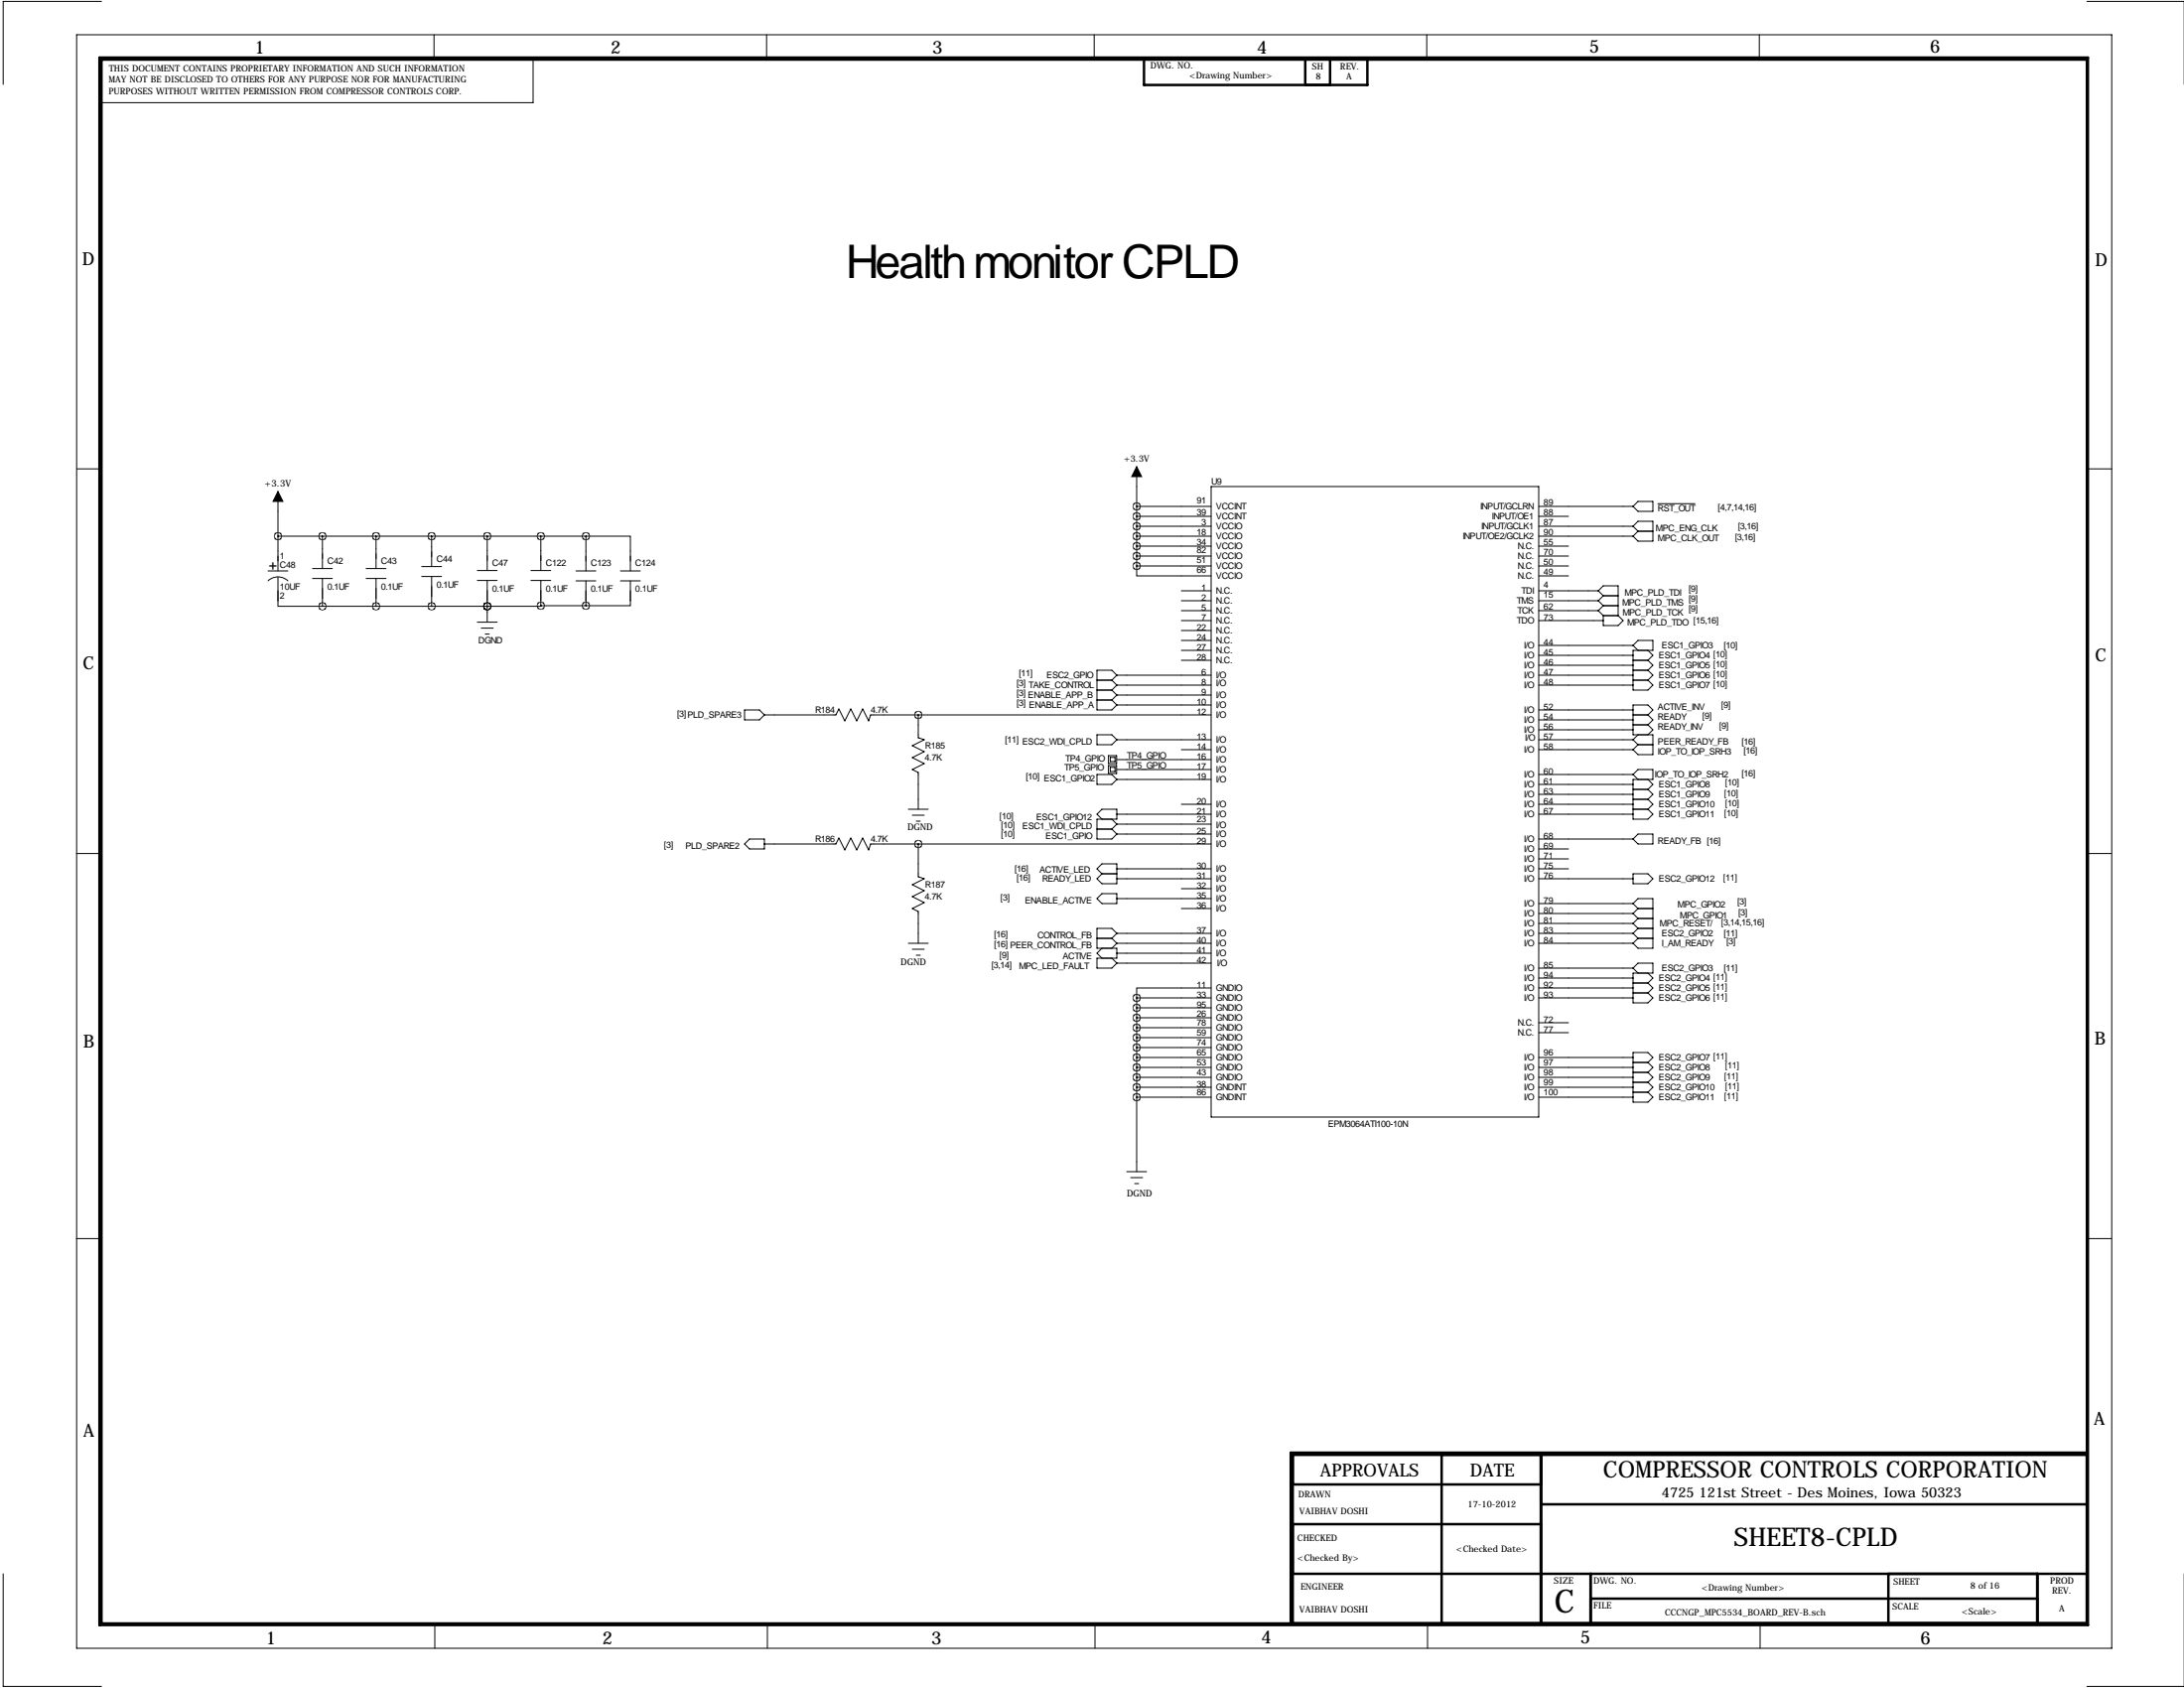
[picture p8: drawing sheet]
<svg xmlns="http://www.w3.org/2000/svg" width="559mm" height="432mm" viewBox="0 0 559 432" stroke-linecap="round" stroke-linejoin="round" font-family="sans-serif">
<g fill="none" stroke="#000" stroke-width=".25">
<path d="M19.6 8.9h520.7v412.7h-520.7zM26 .4h-25.2v21.2M111 8.9v6.3M143.6 15.2h-7.2v11.1h-110.8M196.1 8.9v6.3M280 8.9v6.3M365 8.9v6.3M450.1 8.9v6.3M534 .4h24.8M19.7 119.9h6.4M290.8 119.4v25.4M533.9 119.9h6.4"/>
<path d="M71.1 137.2h78.8M71.1 125.7v20.3M82.5 137.2v8.2M96.2 137.2v8.2M110.4 137.2v7.7M124.7 137.2v8.7M138.4 137.2v8.7M149.9 137.2h11.4v8.8M149.9 137.2v8.8M290.8 134.6h19.1M290.8 137.2h19.1M290.8 139.7h19.1"/>
<path d="M290.8 132.1h19.1M290.8 129.5h19.1M309.9 124.5h83.8v161.3h-83.8zM393.7 134.6h24.1M393.7 137.2h24.1M393.7 139.7h7.6M393.7 132.1h7.6M393.7 129.5h24.1M417.8 134.6l1.3-1.3h3.8v5.1h-3.8l-1.3-1.2M417.8 134.6l1.3 1.3M419.1 128.3h3.8v2.5h-3.8l-1.3-1.3zM419.1 135.9h3.8"/>
<path d="M419.1 135.9l-1.3 1.3M424.2 128.8h9.5M68.6 146h5.1M68.6 148.6a3.7 3.7 0 0 1 5.1 0M71.1 147.6v7.5h11.4M80 145.4h5M80 148h5M82.5 148v7.1M82.5 155.1h42.2M93.7 145.4h5.1M93.7 148h5.1M96.2 148v7.1"/>
<path d="M107.9 144.9h5.1M107.9 147.5h5.1M110.4 147.5v7.6M122.1 145.9h5.1M122.1 148.5h5.1M122.1 159.2h5.1M124.7 155.1h.1M124.7 148.5v10.7M135.8 145.9h5.1M135.8 148.5h5.1M138.4 154.9v.2h-13.7M138.4 148.5v6.4"/>
<path d="M138.4 154.9h11.5M147.4 146h5.1M147.4 148.6h5.1M149.9 148.6v6.3M158.7 146h5.1M158.7 148.6h5.1M161.3 148.6v6.3h-11.4M290.8 144.8v2.5h19.1M290.8 144.8h19.1M290.8 142.2h19.1M302.3 151.1h7.6M302.3 153.7h7.6"/>
<path d="M302.3 156.2h7.6M302.3 158.8h7.6M393.7 151.1h15.2M393.7 153.7h15.2M393.7 156.2h15.2M393.7 158.8h16.5M393.7 147.3h7.6M393.7 144.8h7.6M393.7 142.2h7.6M408.9 151.1l1.3 1.3M408.9 151.1l1.3-1.2h3.8v7.6M408.9 153.7l1.3 1.2"/>
<path d="M408.9 156.2l1.3 1.3M410.2 152.4h3.8M410.2 154.9h3.8M410.2 152.4l-1.3 1.3M410.2 157.5h3.8M410.2 154.9l-1.3 1.3M410.2 157.5v2.5h3.8l1.3-1.2-1.3-1.3M123.1 160.7h3.1M124.2 162.2h1M280.7 176.5h3.8M280.7 174h3.8M280.7 179.1h3.8"/>
<path d="M284.5 174l1.3 1.3M284.5 179.1l1.3 1.2M284.5 176.5l1.3 1.3M285.8 172.7h24.1M285.8 175.3h24.1M285.8 177.8h24.1M285.8 172.7l-1.3-1.3h-3.8v10.2h3.8l1.3-1.3M285.8 175.3l-1.3 1.2M285.8 172.7l-1.3 1.3M285.8 177.8l-1.3 1.3M302.3 161.3h7.6M302.3 163.8h7.6"/>
<path d="M302.3 166.4h7.6M302.3 168.9h7.6M393.7 172.7h24.1M393.7 175.3h24.1M393.7 165.1h24.1M393.7 167.6h24.1M393.7 170.2h24.1M417.8 165.1l1.3-1.3h3.8v2.6h-5.1v10.1h3.8l1.3-1.2-1.3-1.3M417.8 168.9h3.8M417.8 165.1l1.3 1.3M417.8 174h3.8M417.8 171.4h3.8"/>
<path d="M421.6 168.9l1.3 1.3-1.3 1.2M421.6 166.4l1.3 1.2-1.3 1.3M421.6 171.4l1.3 1.3-1.3 1.3M190.5 181.6h3.8l1.3 1.3-1.3 1.2h-3.8zM195.6 182.9h18.3l.7-1.5 1.6 3 1.5-3 1.5 3 1.5-3 1.5 3 .6-1.5h87.1M234.9 182.9v5.8l1.6 .5-3.1 1.6 3.1 1.5-3.1 1.5 3.1 1.5-3.1 1.5 1.5 .8v9.4M280.7 198.1h3.8l1.3 1.3-1.3 1.3h-3.8zM280.7 188h3.8l1.3 1.2-1.3 1.3h-3.8zM285.3 194.8h-1.2v-1h1.2v1.1M285.3 197.4h-1.2v-1.1h1.2v1.1M285.7 195.3h-2.1v-2h2.1v2.1M285.7 197.9h-2.1v-2.1h2.1v2.1"/>
<path d="M285.8 180.3h24.1M285.8 189.2h24.1M285.8 194.3h24.1M285.8 196.8h24.1M285.8 199.4h24.1M302.3 191.8h7.6M393.7 189.2h24.1M393.7 191.8h24.1M393.7 181.6h24.1M393.7 184.1h24.1M393.7 186.7h24.1M393.7 198.1h24.1"/>
<path d="M417.8 182.9h3.8M417.8 198.1l1.3-1.3h3.8v2.6h-5.1v10.1h3.8l1.3-1.2-1.3-1.3M417.8 185.4h3.8M417.8 198.1l1.3 1.3M417.8 189.2l1.3 1.3M419.1 190.5h3.8M419.1 188l-1.3 1.2M419.1 190.5l-1.3 1.3M421.6 182.9l1.3-1.3-1.3-1.3h-3.8v7.7h5.1v5h-3.8l-1.3-1.2M421.6 182.9l1.3 1.2-1.3 1.3M421.6 185.4l1.3 1.3-1.3 1.3M421.6 199.4l1.3 1.3-1.3 1.2"/>
<path d="M19.6 218.3h6.4M191.8 214.6h3.8v2.6h-3.8l-1.3-1.3zM195.6 215.9h18.3l.7-1.5 1.6 3 1.5-3 1.5 3 1.5-3 1.5 3 .6-1.5h87.1M232.4 207h5.1M233.4 208.5h3.1M234.4 210.1h1.1M234.9 215.9v8.4l1.6 .5-3.1 1.5 3.1 1.5-3.1 1.6 3.1 1.5-3.1 1.5 1.5 .8v8.1M280.7 212.1h3.8M281.9 209.5l-1.2-1.2 1.2-1.3h3.9v2.5h-5.1v5.1h3.8l1.3-1.2M284.5 212.1l1.3 1.3M284.5 209.5l1.3 1.3M285.8 208.3h24.1"/>
<path d="M285.8 210.8h24.1M285.8 213.4h24.1M285.8 210.8l-1.3 1.3M302.3 205.7h7.6M393.7 205.7h24.1M393.7 208.3h24.1M393.7 200.7h24.1M393.7 203.2h24.1M393.7 214.6h24.1M393.7 217.2h7.6M393.7 219.7h7.6M417.8 207h3.8"/>
<path d="M417.8 201.9h3.8M417.8 204.5h3.8M419.1 213.4h3.8v2.5h-3.8l-1.3-1.3zM421.6 201.9l1.3 1.3-1.3 1.3M421.6 204.5l1.3 1.2-1.3 1.3M533.8 218.3h6.4M280.7 229.9l1.2-1.3h3.9v2.5h-3.9zM280.7 222.2l1.2-1.2h3.9v5.1h-3.9l-1.2-1.3 1.2-1.3zM281.9 223.5h3.9M285.8 222.2h24.1M285.8 224.8h24.1M285.8 229.9h24.1"/>
<path d="M285.8 238.8h24.1M285.8 238.8l-1.3-1.3h-3.8v5.1h5.1v2.5h-5.1v2.5h3.8l1.3-1.2M285.8 238.8l-1.3 1.2M302.3 227.3h7.6M302.3 232.4h7.6M393.7 222.2h7.6M393.7 224.8h24.1M393.7 238.8h24.1M393.7 231.1h24.1M393.7 233.7h24.1M393.7 236.2h24.1M417.8 231.1l1.3-1.2h3.8v12.7h-3.8l-1.3-1.3"/>
<path d="M417.8 223.5h3.8l1.3 1.3-1.3 1.3h-3.8zM417.8 236.2l1.3 1.3M417.8 238.8l1.3 1.2M417.8 231.1l1.3 1.3M417.8 233.7l1.3 1.2M419.1 232.4h3.8M419.1 237.5h3.8M419.1 234.9h3.8M419.1 234.9l-1.3 1.3M419.1 237.5l-1.3 1.3M419.1 232.4l-1.3 1.3M232.4 241.3h5.1"/>
<path d="M233.4 242.8h3.1M234.4 244.3h1.1M280.7 240h3.8M281.9 242.6l-1.2 1.2 1.2 1.3M284.5 240l1.3 1.3M284.5 245.1l1.3 1.3M285.8 241.3h24.1M285.8 243.8h24.1M285.8 246.4h24.1M285.8 241.3l-1.3 1.3M290.8 255.3h19.1M290.8 257.8h19.1"/>
<path d="M290.8 255.3v44.4M309.9 252.7h-19.1v2.6M393.7 252.7h24.1M393.7 255.3h24.1M393.7 241.3h24.1M393.7 247.6h24.1M393.7 250.2h24.1M417.8 247.6l1.3-1.2h3.8v2.5h-5.1v7.6h3.8l1.3-1.2-1.3-1.3M417.8 247.6l1.3 1.3M417.8 251.5h3.8M417.8 254h3.8M419.1 240h3.8"/>
<path d="M419.1 240l-1.3 1.3M421.6 251.5l1.3 1.2-1.3 1.3M421.6 248.9l1.3 1.3-1.3 1.3M290.8 260.3h19.1M290.8 278.1h19.1M290.8 275.6h19.1M290.8 273h19.1M290.8 265.4h19.1M290.8 270.5h19.1M290.8 268h19.1M290.8 262.9h19.1M393.7 278.1h24.1"/>
<path d="M393.7 275.6h24.1M393.7 273h24.1M393.7 270.5h24.1M393.7 261.6h7.6M393.7 264.2h7.6M417.8 271.8h3.8M417.8 274.3h3.8M417.8 276.9h3.8M417.8 279.4h3.8M421.6 271.8l1.3-1.3-1.3-1.3h-3.8v12.7h3.8l1.3-1.2-1.3-1.3M421.6 271.8l1.3 1.2-1.3 1.3M421.6 274.3l1.3 1.3-1.3 1.3"/>
<path d="M421.6 276.9l1.3 1.2-1.3 1.3M288.3 299.7h5.1M290.8 280.7h19.1M393.7 280.7h24.1M19.6 316.8h6.4M289.3 301.2h3.1M290.3 302.8h1M533.8 316.8h6.4M.8 402.6v28.8h25.2M111.3 415.3v6.3M196.3 415.3v6.3M280.2 415.3v6.3"/>
<path d="M365.3 415.3v6.3M450.3 415.3v6.3M534 431.4h24.8"/>
</g>
<g fill="none" stroke="#000" stroke-width=".63">
<path d="M25.5 14.7h508.7v401h-508.7zM26 15.2h508v400.1h-508zM292.7 15h57.2v6.7h-57.2zM334 21.7v-6.7h6.3v6.7M330.8 379.7h63.5M368.9 372.1v43.2M394.3 372.1v43.2M534 372.1h-203.2v43.2M534 371.6h-203.7v43.7M330.8 389.9h63.5M394.3 384.8h139.7M330.8 402.6h203.2"/>
<path d="M407 402.6v12.7M407 408.9h114.3M483.2 402.6v12.7M521.3 402.6v12.7"/>
</g>
<path d="M290.8 119.4l1.3 2.5h-2.5zM71.1 125.7l1.3 2.6h-2.6z" fill="#000" stroke="#000" stroke-width=".25"/>
<path d="M290.8 129.5a.07 .07 0 0 0 .1 0 .07 .07 0 0 0-.1 0zM290.8 144.8a.07 .07 0 0 0 .1 0 .07 .07 0 0 0-.1 0zM290.8 142.2a.07 .07 0 0 0 .1 0 .07 .07 0 0 0-.1 0zM290.8 139.7a.07 .07 0 0 0 .1 0 .07 .07 0 0 0-.1 0zM290.8 137.2a.07 .07 0 0 0 .1 0 .07 .07 0 0 0-.1 0zM290.8 134.6a.07 .07 0 0 0 .1 0 .07 .07 0 0 0-.1 0zM290.8 132.1a.07 .07 0 0 0 .1 0 .07 .07 0 0 0-.1 0zM290.8 280.7a.07 .07 0 0 0 .1 0 .07 .07 0 0 0-.1 0zM290.8 278.1a.07 .07 0 0 0 .1 0 .07 .07 0 0 0-.1 0zM290.8 275.6a.07 .07 0 0 0 .1 0 .07 .07 0 0 0-.1 0zM290.8 273a.07 .07 0 0 0 .1 0 .07 .07 0 0 0-.1 0zM290.8 270.5a.07 .07 0 0 0 .1 0 .07 .07 0 0 0-.1 0zM290.8 268a.07 .07 0 0 0 .1 0 .07 .07 0 0 0-.1 0zM290.8 265.4a.07 .07 0 0 0 .1 0 .07 .07 0 0 0-.1 0zM290.8 262.9a.07 .07 0 0 0 .1 0 .07 .07 0 0 0-.1 0zM290.8 260.3a.07 .07 0 0 0 .1 0 .07 .07 0 0 0-.1 0zM290.8 257.8a.07 .07 0 0 0 .1 0 .07 .07 0 0 0-.1 0zM290.8 255.3a.07 .07 0 0 0 .1 0 .07 .07 0 0 0-.1 0zM124.6 155.1a.07 .07 0 0 0 .1 0 .07 .07 0 0 0-.1 0zM110.4 155.1a.07 .07 0 0 0 .1 0 .07 .07 0 0 0-.1 0zM96.1 155.1a.1 .1 0 0 0 .2 0 .1 .1 0 0 0-.2 0zM82.4 155.1a.1 .1 0 0 0 .2 0 .1 .1 0 0 0-.2 0zM124.6 155.1a.07 .07 0 0 0 .1 0 .07 .07 0 0 0-.1 0zM138.3 154.9a.07 .07 0 0 0 .1 0 .07 .07 0 0 0-.1 0zM149.8 154.9a.1 .1 0 0 0 .2 0 .1 .1 0 0 0-.2 0zM149.8 137.2a.1 .1 0 0 0 .2 0 .1 .1 0 0 0-.2 0zM138.3 137.2a.07 .07 0 0 0 .1 0 .07 .07 0 0 0-.1 0zM71.1 137.2a.07 .07 0 0 0 .1 0 .07 .07 0 0 0-.1 0zM82.4 137.2a.1 .1 0 0 0 .2 0 .1 .1 0 0 0-.2 0zM96.1 137.2a.1 .1 0 0 0 .2 0 .1 .1 0 0 0-.2 0zM110.4 137.2a.07 .07 0 0 0 .1 0 .07 .07 0 0 0-.1 0zM124.6 137.2a.07 .07 0 0 0 .1 0 .07 .07 0 0 0-.1 0zM234.9 182.9a.07 .07 0 0 0 .1 0 .07 .07 0 0 0-.1 0zM234.9 215.9a.07 .07 0 0 0 .1 0 .07 .07 0 0 0-.1 0z" fill="#000" stroke="#000" stroke-width="1.9"/>
<text font-size="11.9" x="216.4" y="71.1">Health monitor CPLD</text>
<text font-size="8.2" x="397.7" y="412.6">C</text>
<text font-size="6.6" x="443.6" y="395.5">SHEET8-CPLD</text>
<text font-size="5.9" x="410.2" y="378">COMPRESSOR CONTROLS CORPORATION</text>
<g font-size="4.6">
<text x="65.1" y="13.7">1</text>
<text x="156.3" y="13.7">2</text>
<text x="238.5" y="13.7">3</text>
<text x="321.6" y="13.7">4</text>
<text x="406.6" y="13.5">5</text>
<text x="493.8" y="13.5">6</text>
<text x="21.1" y="67.9">D</text>
<text x="536.1" y="68.1">D</text>
<text x="21.2" y="171.1">C</text>
<text x="536" y="169.2">C</text>
<text x="21.3" y="268.1">B</text>
<text x="535.9" y="267.2">B</text>
<text x="535.7" y="364.5">A</text>
<text x="21.3" y="367.5">A</text>
<text x="337.8" y="377.7">APPROVALS</text>
<text x="376.2" y="377.7">DATE</text>
<text x="68" y="420.6">1</text>
<text x="154.1" y="420.6">2</text>
<text x="238.3" y="420.6">3</text>
<text x="322.7" y="420.5">4</text>
<text x="404.4" y="420.4">5</text>
<text x="491.4" y="420.6">6</text>
</g>
<g font-size="3.6">
<text x="68.8" y="145.8">+</text>
<text x="425.2" y="383">4725 121st Street - Des Moines, Iowa 50323</text>
</g>
<g font-size="2.4">
<text x="67.7" y="124.5">+3.3V</text>
<text x="232.2" y="212.3">DGND</text>
<text x="230.5" y="246.9">DGND</text>
<text x="288.3" y="306.1">DGND</text>
</g>
<g font-size="2.3">
<text x="294.3" y="17.6">DWG. NO.</text>
<text x="335.7" y="17.7">SH</text>
<text x="342.9" y="17.8">REV.</text>
<text x="27.8" y="21.1">MAY NOT BE DISCLOSED TO OTHERS FOR ANY PURPOSE NOR FOR MANUFACTURING</text>
<text x="27.9" y="18.3">THIS DOCUMENT CONTAINS PROPRIETARY INFORMATION AND SUCH INFORMATION</text>
<text x="304.4" y="20.1">&lt;Drawing Number&gt;</text>
<text x="336.7" y="20.4">8</text>
<text x="344.5" y="20.4">A</text>
<text x="27.8" y="24.2">PURPOSES WITHOUT WRITTEN PERMISSION FROM COMPRESSOR CONTROLS CORP.</text>
<text x="287.5" y="118.1">+3.3V</text>
<text x="309.9" y="124">U9</text>
<text x="306.2" y="131.8">39</text>
<text x="306.2" y="128.8">91</text>
<text x="311.1" y="130.3">VCCINT</text>
<text x="378.7" y="130.3">INPUT/GCLRN</text>
<text x="395" y="131.8">88</text>
<text x="395" y="129.3">89</text>
<text x="424.2" y="130.8">RST_OUT</text>
<text x="439.6" y="130.6">[4,7,14,16]</text>
<text x="306.2" y="136.9">18</text>
<text x="307.4" y="134.4">3</text>
<text x="311.1" y="135.4">VCCIO</text>
<text x="311.1" y="137.9">VCCIO</text>
<text x="311.1" y="132.8">VCCINT</text>
<text x="374.2" y="137.9">INPUT/OE2/GCLK2</text>
<text x="379" y="135.4">INPUT/GCLK1</text>
<text x="381.8" y="132.8">INPUT/OE1</text>
<text x="395" y="134.4">87</text>
<text x="395" y="136.9">90</text>
<text x="423.7" y="135.9">MPC_ENG_CLK</text>
<text x="444.7" y="135.4">[3,16]</text>
<text x="71.6" y="143">1</text>
<text x="111.7" y="143.7">C44</text>
<text x="306.2" y="139.4">34</text>
<text x="306.2" y="141.5">82</text>
<text x="311.1" y="140.5">VCCIO</text>
<text x="311.1" y="143">VCCIO</text>
<text x="388.3" y="140.5">N.C.</text>
<text x="388.3" y="143">N.C.</text>
<text x="395" y="139.4">55</text>
<text x="395" y="142">70</text>
<text x="424.2" y="138.4">MPC_CLK_OUT</text>
<text x="443.9" y="138.2">[3,16]</text>
<text x="71.6" y="145.3">C48</text>
<text x="83.8" y="144.2">C42</text>
<text x="97.5" y="144.2">C43</text>
<text x="125.9" y="144.7">C47</text>
<text x="139.6" y="144.7">C122</text>
<text x="151.2" y="144.8">C123</text>
<text x="162.6" y="144.8">C124</text>
<text x="306.2" y="144">51</text>
<text x="306.2" y="146.6">66</text>
<text x="311.1" y="145.5">VCCIO</text>
<text x="311.1" y="148.1">VCCIO</text>
<text x="388.3" y="148.1">N.C.</text>
<text x="388.3" y="145.5">N.C.</text>
<text x="395" y="147.1">49</text>
<text x="395" y="144.5">50</text>
<text x="71.6" y="153.2">2</text>
<text x="71.6" y="150.9">10UF</text>
<text x="83.8" y="150.8">0.1UF</text>
<text x="97.5" y="150.8">0.1UF</text>
<text x="111.7" y="150.3">0.1UF</text>
<text x="125.9" y="151.3">0.1UF</text>
<text x="139.6" y="151.3">0.1UF</text>
<text x="151.2" y="151.4">0.1UF</text>
<text x="162.6" y="151.4">0.1UF</text>
<text x="307.4" y="151.1">1</text>
<text x="307.4" y="153.7">2</text>
<text x="311.1" y="151.9">N.C.</text>
<text x="311.1" y="154.4">N.C.</text>
<text x="388.1" y="154.4">TMS</text>
<text x="389.3" y="151.9">TDI</text>
<text x="395" y="150.4">4</text>
<text x="395" y="152.9">15</text>
<text x="395" y="156">62</text>
<text x="415.1" y="154.9">MPC_PLD_TMS</text>
<text x="415.7" y="152.4">MPC_PLD_TDI</text>
<text x="432.1" y="151.4">[9]</text>
<text x="432.1" y="153.9">[9]</text>
<text x="306.2" y="161.3">22</text>
<text x="307.4" y="156.2">5</text>
<text x="307.4" y="158.8">7</text>
<text x="311.1" y="157">N.C.</text>
<text x="311.1" y="159.5">N.C.</text>
<text x="388.1" y="159.5">TDO</text>
<text x="388.2" y="157">TCK</text>
<text x="395" y="158.8">73</text>
<text x="415.1" y="157.5">MPC_PLD_TCK</text>
<text x="416.3" y="160">MPC_PLD_TDO [15,16]</text>
<text x="432.1" y="156.5">[9]</text>
<text x="122.4" y="164.5">DGND</text>
<text x="306.2" y="163.8">24</text>
<text x="306.2" y="166.4">27</text>
<text x="311.1" y="162.1">N.C.</text>
<text x="311.1" y="164.6">N.C.</text>
<text x="311.1" y="167.1">N.C.</text>
<text x="389.9" y="165.9">I/O</text>
<text x="395" y="165.1">44</text>
<text x="395" y="167.6">45</text>
<text x="425.2" y="165.9">ESC1_GPIO3</text>
<text x="441.1" y="165.9">[10]</text>
<text x="260.7" y="173">[11]</text>
<text x="267.8" y="173.5">ESC2_GPIO</text>
<text x="306.2" y="168.9">28</text>
<text x="307.4" y="172.7">6</text>
<text x="311.1" y="173.5">I/O</text>
<text x="311.1" y="169.7">N.C.</text>
<text x="389.9" y="168.4">I/O</text>
<text x="389.9" y="170.9">I/O</text>
<text x="389.9" y="173.5">I/O</text>
<text x="395" y="170.2">46</text>
<text x="395" y="172.7">47</text>
<text x="424.4" y="168.4">ESC1_GPIO4 [10]</text>
<text x="424.4" y="170.9">ESC1_GPIO5 [10]</text>
<text x="424.4" y="173.5">ESC1_GPIO6 [10]</text>
<text x="260.1" y="175.5">[3] TAKE_CONTROL</text>
<text x="260.1" y="178.1">[3] ENABLE_APP_B</text>
<text x="307.4" y="175.3">8</text>
<text x="307.4" y="177.8">9</text>
<text x="311.1" y="175.5">I/O</text>
<text x="311.1" y="178.6">I/O</text>
<text x="389.9" y="176">I/O</text>
<text x="395" y="175.3">48</text>
<text x="424.4" y="176">ESC1_GPIO7 [10]</text>
<text x="173.3" y="183.4">[3]PLD_SPARE3</text>
<text x="208.6" y="182.4">R184</text>
<text x="222.8" y="182.4">4.7K</text>
<text x="260.1" y="180.6">[3] ENABLE_APP_A</text>
<text x="306.2" y="180.3">10</text>
<text x="306.2" y="182.9">12</text>
<text x="311.1" y="181.1">I/O</text>
<text x="311.1" y="183.6">I/O</text>
<text x="389.9" y="182.4">I/O</text>
<text x="389.9" y="184.9">I/O</text>
<text x="395" y="181.6">52</text>
<text x="395" y="184.1">54</text>
<text x="424.2" y="181.6">ACTIVE_INV</text>
<text x="424.2" y="184.1">READY</text>
<text x="435.6" y="183.9">[9]</text>
<text x="440.4" y="181.1">[9]</text>
<text x="236.7" y="191.6">R185</text>
<text x="257.2" y="190">[11] ESC2_WDI_CPLD</text>
<text x="306.2" y="189.2">13</text>
<text x="306.2" y="191.8">14</text>
<text x="311.1" y="190">I/O</text>
<text x="389.9" y="187.5">I/O</text>
<text x="390.2" y="189.5">I/O</text>
<text x="395" y="186.7">56</text>
<text x="395" y="189.2">57</text>
<text x="395" y="191.8">58</text>
<text x="424.2" y="186.7">READY_INV</text>
<text x="424.2" y="190.5">PEER_READY_FB</text>
<text x="439.9" y="186.4">[9]</text>
<text x="445.6" y="190.5">[16]</text>
<text x="236.6" y="194.5">4.7K</text>
<text x="272.4" y="197.1">TP5_GPIO</text>
<text x="272.6" y="194.8">TP4_GPIO</text>
<text x="288.3" y="194.1">TP4_GPIO</text>
<text x="288.3" y="196.6">TP5_GPIO</text>
<text x="306.2" y="194.3">16</text>
<text x="306.2" y="196.8">17</text>
<text x="311.1" y="192.5">I/O</text>
<text x="311.1" y="195.1">I/O</text>
<text x="311.1" y="197.6">I/O</text>
<text x="389.9" y="192.5">I/O</text>
<text x="424.2" y="193">IOP_TO_IOP_SRH3</text>
<text x="446.2" y="192.8">[16]</text>
<text x="262.5" y="199.4">[10] ESC1_GPIO2</text>
<text x="306.2" y="199.4">19</text>
<text x="311.1" y="200.2">I/O</text>
<text x="389.9" y="198.9">I/O</text>
<text x="389.9" y="201.4">I/O</text>
<text x="389.9" y="204">I/O</text>
<text x="395" y="198.1">60</text>
<text x="395" y="200.7">61</text>
<text x="395" y="203.2">63</text>
<text x="423.4" y="198.9">IOP_TO_IOP_SRH2</text>
<text x="424.4" y="201.4">ESC1_GPIO8</text>
<text x="424.4" y="204">ESC1_GPIO9</text>
<text x="441.2" y="203.7">[10]</text>
<text x="441.5" y="200.9">[10]</text>
<text x="445.6" y="198.6">[16]</text>
<text x="255.8" y="209.6">[10]</text>
<text x="265.2" y="209.8">ESC1_GPIO12</text>
<text x="306.2" y="205.7">20</text>
<text x="306.2" y="208.3">21</text>
<text x="311.1" y="206.5">I/O</text>
<text x="311.1" y="209">I/O</text>
<text x="389.9" y="206.5">I/O</text>
<text x="389.9" y="209">I/O</text>
<text x="395" y="205.7">64</text>
<text x="395" y="208.3">67</text>
<text x="424.4" y="206.5">ESC1_GPIO10</text>
<text x="424.4" y="209">ESC1_GPIO11</text>
<text x="441.2" y="208.8">[10]</text>
<text x="441.5" y="206.3">[10]</text>
<text x="208.6" y="215.4">R186</text>
<text x="222.8" y="215.4">4.7K</text>
<text x="256.2" y="214.1">[10]</text>
<text x="256.2" y="211.8">[10]</text>
<text x="261.6" y="212.1">ESC1_WDI_CPLD</text>
<text x="267.5" y="214.6">ESC1_GPIO</text>
<text x="306.2" y="210.3">23</text>
<text x="306.2" y="213.4">25</text>
<text x="306.2" y="215.9">29</text>
<text x="311.1" y="211.8">I/O</text>
<text x="311.1" y="214.1">I/O</text>
<text x="389.9" y="215.4">I/O</text>
<text x="395" y="214.6">68</text>
<text x="424.2" y="215.9">READY_FB [16]</text>
<text x="169.9" y="216.9">[3]</text>
<text x="175.4" y="217.2">PLD_SPARE2</text>
<text x="311.1" y="216.7">I/O</text>
<text x="389.9" y="217.9">I/O</text>
<text x="389.9" y="220.5">I/O</text>
<text x="395" y="217.2">69</text>
<text x="395" y="219.7">71</text>
<text x="236.7" y="227.1">R187</text>
<text x="259.6" y="223">[16]</text>
<text x="260.1" y="225.3">[16]</text>
<text x="266" y="223.3">ACTIVE_LED</text>
<text x="266.6" y="225.6">READY_LED</text>
<text x="306.2" y="222.2">30</text>
<text x="306.2" y="224.8">31</text>
<text x="306.2" y="227.3">32</text>
<text x="311.1" y="223">I/O</text>
<text x="311.1" y="225.6">I/O</text>
<text x="389.9" y="223">I/O</text>
<text x="389.9" y="225.6">I/O</text>
<text x="395" y="222.2">75</text>
<text x="395" y="224.8">76</text>
<text x="424.4" y="225.6">ESC2_GPIO12</text>
<text x="440.9" y="225.3">[11]</text>
<text x="236.6" y="230.1">4.7K</text>
<text x="256" y="230.4">[3]</text>
<text x="262.3" y="231.1">ENABLE_ACTIVE</text>
<text x="306.2" y="229.9">35</text>
<text x="306.2" y="232.4">36</text>
<text x="311.1" y="228.1">I/O</text>
<text x="311.1" y="230.6">I/O</text>
<text x="311.1" y="233.2">I/O</text>
<text x="389.9" y="231.9">I/O</text>
<text x="395" y="231.1">79</text>
<text x="395" y="233.7">80</text>
<text x="429.3" y="232.2">MPC_GPIO2</text>
<text x="444.5" y="231.4">[3]</text>
<text x="254.4" y="239.8">[16]</text>
<text x="306.2" y="238.8">37</text>
<text x="311.1" y="239.5">I/O</text>
<text x="389.9" y="234.4">I/O</text>
<text x="389.9" y="237">I/O</text>
<text x="389.9" y="239.5">I/O</text>
<text x="395" y="236.2">81</text>
<text x="395" y="238.8">83</text>
<text x="424.7" y="237">MPC_RESET/</text>
<text x="425.2" y="239.5">ESC2_GPIO2</text>
<text x="429.8" y="234.9">MPC_GPIO1</text>
<text x="440.4" y="236.7">[3,14,15,16]</text>
<text x="441.1" y="239.5">[11]</text>
<text x="444.8" y="234.2">[3]</text>
<text x="254.4" y="242.3">[16] PEER_CONTROL_FB</text>
<text x="255.8" y="245.1">[9]</text>
<text x="265.4" y="240">CONTROL_FB</text>
<text x="271.9" y="245.4">ACTIVE</text>
<text x="306.2" y="241.3">40</text>
<text x="306.2" y="243.8">41</text>
<text x="311.1" y="242.1">I/O</text>
<text x="311.1" y="244.6">I/O</text>
<text x="389.9" y="242.1">I/O</text>
<text x="395" y="241.3">84</text>
<text x="425.2" y="242.1">I_AM_READY</text>
<text x="441.8" y="241.6">[3]</text>
<text x="253.7" y="247.7">[3,14]</text>
<text x="260.7" y="247.9">MPC_LED_FAULT</text>
<text x="306.2" y="246.4">42</text>
<text x="311.4" y="247.1">I/O</text>
<text x="389.9" y="248.4">I/O</text>
<text x="389.9" y="251">I/O</text>
<text x="395" y="247.6">85</text>
<text x="395" y="250.2">94</text>
<text x="424.4" y="251">ESC2_GPIO4 [11]</text>
<text x="425.2" y="248.4">ESC2_GPIO3</text>
<text x="441.1" y="248.4">[11]</text>
<text x="306.2" y="252.7">11</text>
<text x="306.2" y="255.3">33</text>
<text x="306.2" y="257.8">95</text>
<text x="311.1" y="253.5">GNDIO</text>
<text x="311.1" y="256">GNDIO</text>
<text x="389.9" y="253.5">I/O</text>
<text x="389.9" y="256">I/O</text>
<text x="395" y="252.7">92</text>
<text x="395" y="255.3">93</text>
<text x="424.4" y="253.5">ESC2_GPIO5 [11]</text>
<text x="424.4" y="256">ESC2_GPIO6 [11]</text>
<text x="306.2" y="260.1">26</text>
<text x="306.2" y="262.4">78</text>
<text x="311.1" y="261.1">GNDIO</text>
<text x="311.1" y="263.7">GNDIO</text>
<text x="311.1" y="258.6">GNDIO</text>
<text x="388.3" y="262.4">N.C.</text>
<text x="395" y="261.6">72</text>
<text x="306.2" y="264.9">59</text>
<text x="306.2" y="267.5">74</text>
<text x="311.1" y="266.2">GNDIO</text>
<text x="311.1" y="268.7">GNDIO</text>
<text x="388.3" y="264.9">N.C.</text>
<text x="395" y="264.2">77</text>
<text x="306.2" y="275.1">43</text>
<text x="306.2" y="272.6">53</text>
<text x="306.2" y="270">65</text>
<text x="311.1" y="273.8">GNDIO</text>
<text x="311.1" y="271.3">GNDIO</text>
<text x="389.9" y="271.3">I/O</text>
<text x="389.9" y="273.8">I/O</text>
<text x="395" y="270">96</text>
<text x="395" y="272.6">97</text>
<text x="395" y="275.1">98</text>
<text x="424.4" y="271.3">ESC2_GPIO7 [11]</text>
<text x="424.4" y="273.8">ESC2_GPIO8</text>
<text x="441.5" y="273.3">[11]</text>
<text x="306.2" y="278.1">38</text>
<text x="306.2" y="280.2">86</text>
<text x="311.1" y="278.9">GNDINT</text>
<text x="311.1" y="276.4">GNDIO</text>
<text x="311.1" y="281.4">GNDINT</text>
<text x="389.9" y="276.4">I/O</text>
<text x="389.9" y="278.9">I/O</text>
<text x="389.9" y="281.4">I/O</text>
<text x="395" y="277.6">99</text>
<text x="395" y="280.2">100</text>
<text x="424.4" y="276.4">ESC2_GPIO9</text>
<text x="424.4" y="278.9">ESC2_GPIO10</text>
<text x="424.4" y="281.4">ESC2_GPIO11</text>
<text x="441.2" y="276.1">[11]</text>
<text x="441.2" y="281.2">[11]</text>
<text x="441.5" y="278.6">[11]</text>
<text x="339.8" y="288.3">EPM3064ATI100-10N</text>
<text x="332.2" y="383">DRAWN</text>
<text x="332.5" y="387.3">VAIBHAV DOSHI</text>
<text x="375.6" y="385.6">17-10-2012</text>
<text x="332" y="394.2">CHECKED</text>
<text x="332" y="399.3">&lt;Checked By&gt;</text>
<text x="372.6" y="397">&lt;Checked Date&gt;</text>
<text x="332.7" y="406.7">ENGINEER</text>
<text x="397.6" y="405.1">SIZE</text>
<text x="407.7" y="405.1">DWG. NO.</text>
<text x="435.4" y="407">&lt;Drawing Number&gt;</text>
<text x="484.4" y="405.4">SHEET</text>
<text x="504.1" y="406.4">8 of 16</text>
<text x="524.6" y="405.1">PROD</text>
<text x="525.1" y="407.7">REV.</text>
<text x="332.5" y="412.5">VAIBHAV DOSHI</text>
<text x="407.7" y="411.5">FILE</text>
<text x="426" y="413.3">CCCNGP_MPC5534_BOARD_REV-B.sch</text>
<text x="484.2" y="411.7">SCALE</text>
<text x="501.9" y="413">&lt;Scale&gt;</text>
<text x="526.8" y="412.3">A</text>
</g>
</svg>
